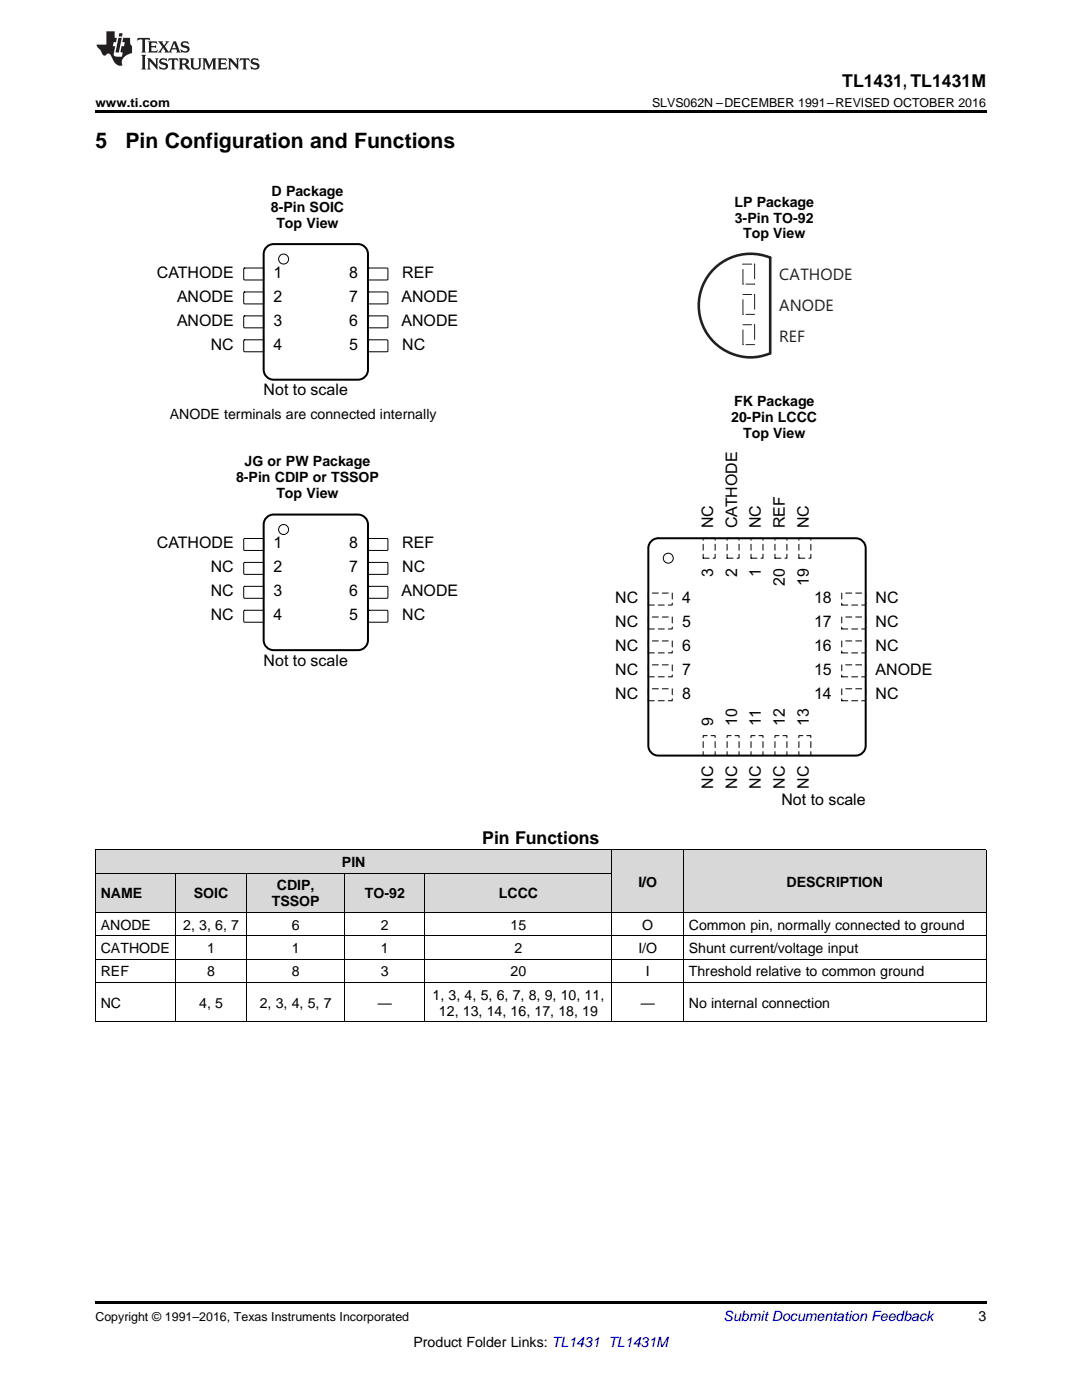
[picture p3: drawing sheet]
<svg xmlns="http://www.w3.org/2000/svg" width="216mm" height="279mm" viewBox="0 0 216 279" stroke-linecap="round" stroke-linejoin="round" font-family="sans-serif">
<g fill="#d8d8d8">
<path d="M122.2 169.7h14.2v12.4h-14.2z"/>
<path d="M136.4 169.7h60.4v12.4h-60.4z"/>
<path d="M19 174.3h16v7.8h-16z"/>
<path d="M35 174.3h14.2v7.8h-14.2z"/>
<path d="M49.2 174.3h19.6v7.8h-19.6z"/>
<path d="M68.8 174.3h16v7.8h-16z"/>
<path d="M84.8 174.3h37.4v7.8h-37.4z"/>
<path d="M19 169.7h16v4.6h-16z"/>
<path d="M35 169.7h14.2v4.6h-14.2z"/>
<path d="M49.2 169.7h19.6v4.6h-19.6z"/>
<path d="M68.8 169.7h16v4.6h-16z"/>
<path d="M84.8 169.7h37.4v4.6h-37.4z"/>
</g>
<path d="M19 203.9h.2zM49.1 203.9h.1zM68.7 203.9h.1zM84.7 203.9h.1zM122.1 203.9h.1zM136.3 203.9h.1zM196.7 203.9h.1zM19 259.7h177.8v.5h-177.8z" fill="#000"/>
<g fill="none" stroke="#000" stroke-width=".2">
<path d="M19 169.6h177.8v34.3M19 174.3h103.2M19.1 169.6v34.3M35 174.3v29.6M49.2 174.3v29.6M68.8 174.3v29.6M84.8 174.3v29.6M122.1 169.6v34.3M136.3 169.6v34.3M19 196.1h177.8M19 191.4h177.8M19 186.7h177.8"/>
<path d="M19 182.1h177.8M19 203.9h177.8"/>
</g>
<path d="M129.4 118.4h4.7v2.4h-4.7z" fill-rule="evenodd" fill="#fff"/>
<path d="M129.4 118.4h4.7v2.4h-4.7z" fill="none" stroke="#000" stroke-width=".2" stroke-dasharray="1.2 .8"/>
<path d="M129.4 123.1h4.7v2.4h-4.7z" fill-rule="evenodd" fill="#fff"/>
<path d="M129.4 123.1h4.7v2.4h-4.7z" fill="none" stroke="#000" stroke-width=".2" stroke-dasharray="1.2 .8"/>
<path d="M129.4 127.9h4.7v2.4h-4.7z" fill-rule="evenodd" fill="#fff"/>
<path d="M129.4 127.9h4.7v2.4h-4.7z" fill="none" stroke="#000" stroke-width=".2" stroke-dasharray="1.2 .8"/>
<path d="M129.4 132.7h4.7v2.4h-4.7z" fill-rule="evenodd" fill="#fff"/>
<path d="M129.4 132.7h4.7v2.4h-4.7z" fill="none" stroke="#000" stroke-width=".2" stroke-dasharray="1.2 .8"/>
<path d="M129.4 137.5h4.7v2.4h-4.7z" fill-rule="evenodd" fill="#fff"/>
<path d="M129.4 137.5h4.7v2.4h-4.7z" fill="none" stroke="#000" stroke-width=".2" stroke-dasharray="1.2 .8"/>
<path d="M140.3 146.8h2.4v4h-2.4z" fill-rule="evenodd" fill="#fff"/>
<path d="M140.3 146.8h2.4v4h-2.4z" fill="none" stroke="#000" stroke-width=".2" stroke-dasharray="1.2 .8"/>
<path d="M145.1 146.8h2.4v4h-2.4z" fill-rule="evenodd" fill="#fff"/>
<path d="M145.1 146.8h2.4v4h-2.4z" fill="none" stroke="#000" stroke-width=".2" stroke-dasharray="1.2 .8"/>
<path d="M149.9 146.8h2.3v4h-2.3z" fill-rule="evenodd" fill="#fff"/>
<path d="M149.9 146.8h2.3v4h-2.3z" fill="none" stroke="#000" stroke-width=".2" stroke-dasharray="1.2 .8"/>
<path d="M154.6 146.8h2.4v4h-2.4z" fill-rule="evenodd" fill="#fff"/>
<path d="M154.6 146.8h2.4v4h-2.4z" fill="none" stroke="#000" stroke-width=".2" stroke-dasharray="1.2 .8"/>
<path d="M159.4 146.8h2.4v4h-2.4z" fill-rule="evenodd" fill="#fff"/>
<path d="M159.4 146.8h2.4v4h-2.4z" fill="none" stroke="#000" stroke-width=".2" stroke-dasharray="1.2 .8"/>
<path d="M168 137.5h4.7v2.4h-4.7z" fill-rule="evenodd" fill="#fff"/>
<path d="M168 137.5h4.7v2.4h-4.7z" fill="none" stroke="#000" stroke-width=".2" stroke-dasharray="1.2 .8"/>
<path d="M168 132.7h4.7v2.4h-4.7z" fill-rule="evenodd" fill="#fff"/>
<path d="M168 132.7h4.7v2.4h-4.7z" fill="none" stroke="#000" stroke-width=".2" stroke-dasharray="1.2 .8"/>
<path d="M168 127.9h4.7v2.4h-4.7z" fill-rule="evenodd" fill="#fff"/>
<path d="M168 127.9h4.7v2.4h-4.7z" fill="none" stroke="#000" stroke-width=".2" stroke-dasharray="1.2 .8"/>
<path d="M168 123.1h4.7v2.4h-4.7z" fill-rule="evenodd" fill="#fff"/>
<path d="M168 123.1h4.7v2.4h-4.7z" fill="none" stroke="#000" stroke-width=".2" stroke-dasharray="1.2 .8"/>
<path d="M168 118.4h4.7v2.4h-4.7z" fill-rule="evenodd" fill="#fff"/>
<path d="M168 118.4h4.7v2.4h-4.7z" fill="none" stroke="#000" stroke-width=".2" stroke-dasharray="1.2 .8"/>
<path d="M159.4 107.4h2.4v4h-2.4z" fill-rule="evenodd" fill="#fff"/>
<path d="M159.4 107.4h2.4v4h-2.4z" fill="none" stroke="#000" stroke-width=".2" stroke-dasharray="1.2 .8"/>
<path d="M154.6 107.4h2.4v4h-2.4z" fill-rule="evenodd" fill="#fff"/>
<path d="M154.6 107.4h2.4v4h-2.4z" fill="none" stroke="#000" stroke-width=".2" stroke-dasharray="1.2 .8"/>
<path d="M149.9 107.4h2.3v4h-2.3z" fill-rule="evenodd" fill="#fff"/>
<path d="M149.9 107.4h2.3v4h-2.3z" fill="none" stroke="#000" stroke-width=".2" stroke-dasharray="1.2 .8"/>
<path d="M145.1 107.4h2.4v4h-2.4z" fill-rule="evenodd" fill="#fff"/>
<path d="M145.1 107.4h2.4v4h-2.4z" fill="none" stroke="#000" stroke-width=".2" stroke-dasharray="1.2 .8"/>
<path d="M140.3 107.4h2.4v4h-2.4z" fill-rule="evenodd" fill="#fff"/>
<path d="M140.3 107.4h2.4v4h-2.4z" fill="none" stroke="#000" stroke-width=".2" stroke-dasharray="1.2 .8"/>
<circle cx="133.3" cy="111.4" r=".99" fill="none" stroke="#000" stroke-width=".2"/>
<path d="M129.9 108l.9-.5 .6-.1h39.3a1.99 1.99 0 0 1 2 2v39.4a1.99 1.99 0 0 1-2 2h-39.3a1.99 1.99 0 0 1-2-2v-39.4v-.5z" fill="none" stroke="#000" stroke-width=".4"/>
<path d="M48.7 107.5h3.9v2.3h-3.9z" fill-rule="evenodd" fill="#fff"/>
<path d="M48.7 107.5h3.9v2.3h-3.9z" fill="none" stroke="#000" stroke-width=".2"/>
<path d="M73.5 107.5h3.8v2.3h-3.8z" fill-rule="evenodd" fill="#fff"/>
<path d="M73.5 107.5h3.8v2.3h-3.8z" fill="none" stroke="#000" stroke-width=".2"/>
<path d="M48.7 112.3h3.9v2.3h-3.9z" fill-rule="evenodd" fill="#fff"/>
<path d="M48.7 112.3h3.9v2.3h-3.9z" fill="none" stroke="#000" stroke-width=".2"/>
<path d="M73.5 112.3h3.8v2.3h-3.8z" fill-rule="evenodd" fill="#fff"/>
<path d="M73.5 112.3h3.8v2.3h-3.8z" fill="none" stroke="#000" stroke-width=".2"/>
<path d="M48.7 117.1h3.9v2.2h-3.9z" fill-rule="evenodd" fill="#fff"/>
<path d="M48.7 117.1h3.9v2.2h-3.9z" fill="none" stroke="#000" stroke-width=".2"/>
<path d="M73.5 117.1h3.8v2.2h-3.8z" fill-rule="evenodd" fill="#fff"/>
<path d="M73.5 117.1h3.8v2.2h-3.8z" fill="none" stroke="#000" stroke-width=".2"/>
<path d="M48.7 121.9h3.9v2.2h-3.9z" fill-rule="evenodd" fill="#fff"/>
<path d="M48.7 121.9h3.9v2.2h-3.9z" fill="none" stroke="#000" stroke-width=".2"/>
<path d="M73.5 121.9h3.8v2.2h-3.8z" fill-rule="evenodd" fill="#fff"/>
<g fill="none" stroke="#000" stroke-width=".2">
<path d="M73.5 121.9h3.8v2.2h-3.8z"/>
<circle cx="56.6" cy="105.7" r=".99"/>
</g>
<path d="M53.2 103.3l.9-.5 .5-.1h16.8a1.99 1.99 0 0 1 2 2v23.1a1.99 1.99 0 0 1-2 2h-16.8a1.99 1.99 0 0 1-2-2v-23.1l.1-.5z" fill="none" stroke="#000" stroke-width=".4"/>
<path d="M48.7 53.5h3.9v2.3h-3.9z" fill-rule="evenodd" fill="#fff"/>
<path d="M48.7 53.5h3.9v2.3h-3.9z" fill="none" stroke="#000" stroke-width=".2"/>
<path d="M73.5 53.5h3.8v2.3h-3.8z" fill-rule="evenodd" fill="#fff"/>
<path d="M73.5 53.5h3.8v2.3h-3.8z" fill="none" stroke="#000" stroke-width=".2"/>
<path d="M48.7 58.3h3.9v2.3h-3.9z" fill-rule="evenodd" fill="#fff"/>
<path d="M48.7 58.3h3.9v2.3h-3.9z" fill="none" stroke="#000" stroke-width=".2"/>
<path d="M73.5 58.3h3.8v2.3h-3.8z" fill-rule="evenodd" fill="#fff"/>
<path d="M73.5 58.3h3.8v2.3h-3.8z" fill="none" stroke="#000" stroke-width=".2"/>
<path d="M48.7 63.1h3.9v2.3h-3.9z" fill-rule="evenodd" fill="#fff"/>
<path d="M48.7 63.1h3.9v2.3h-3.9z" fill="none" stroke="#000" stroke-width=".2"/>
<path d="M73.5 63.1h3.8v2.3h-3.8z" fill-rule="evenodd" fill="#fff"/>
<path d="M73.5 63.1h3.8v2.3h-3.8z" fill="none" stroke="#000" stroke-width=".2"/>
<path d="M48.7 67.9h3.9v2.2h-3.9z" fill-rule="evenodd" fill="#fff"/>
<path d="M48.7 67.9h3.9v2.2h-3.9z" fill="none" stroke="#000" stroke-width=".2"/>
<path d="M73.5 67.9h3.8v2.2h-3.8z" fill-rule="evenodd" fill="#fff"/>
<g fill="none" stroke="#000" stroke-width=".2">
<path d="M73.5 67.9h3.8v2.2h-3.8z"/>
<circle cx="56.6" cy="51.7" r=".99"/>
</g>
<path d="M53.2 49.3l.9-.5 .5-.1h16.8a1.99 1.99 0 0 1 2 2v23.1a1.99 1.99 0 0 1-2 2h-16.8a1.99 1.99 0 0 1-2-2v-23.1l.1-.5z" fill="none" stroke="#000" stroke-width=".4"/>
<path d="M153.7 70.6v-19.2a10.3 10.3 0 0 0-14.3 9.4 10.3 10.3 0 0 0 14 9.8" fill="none" stroke="#231f20" stroke-width=".52"/>
<path d="M148.2 52.7h2.4M148.2 58.8h2.4M150.6 56.7h-2.4M148.2 64.8h2.4M150.6 62.7h-2.4M150.6 68.8h-2.4" fill="none" stroke="#231f20" stroke-width=".2" stroke-dasharray="1.7 .5"/>
<path d="M148.2 56.7v-4M150.6 52.7v4M150.6 58.8v3.9M148.2 62.7v-3.9M148.2 68.8v-4M150.6 64.8v4" fill="none" stroke="#231f20" stroke-width=".2" stroke-dasharray="2.9 1"/>
<path d="M19 22h177.8v.5h-177.8z" fill="#000"/>
<g fill="#231f20">
<path d="M27.5 7.6l-.1 .5 .4-.2h.6v.1v2.1l-.2 .4h1l-.3-.4v-2.1l.1-.1h.5l.5 .2-.2-.5zM29.5 8.3l.2 .3v1.5l-.2 .4h1.8l.2-.6a1.04 1.04 0 0 1-1.3 .2v-.7h.6l.3 .2v-.6l-.3 .2h-.6v-.6l.8-.1 .4 .3-.2-.5zM31.5 8.3l.9 1.1-.9 1.1h.8l-.2-.2 .5-.7 .4 .7-.2 .2h1.5l-.1-.2 .1-.4h.9l.1 .4-.2 .2h1l-.3-.3-.7-1.9h-.5l-.9 2-.8-1 .9-1h-.8l.1 .3-.3 .5-.4-.6 .2-.2zM34.7 8.6l.4 1h-.7zM36.3 8.4a.63 .63 0 0 0-.2 .7 .63 .63 0 0 0 .6 .4l.6 .2 .1 .2a.75 .75 0 0 1-.7 .4 .75 .75 0 0 1-.6-.5l.1 .7 .1-.1a1.11 1.11 0 0 0 1.5-.6 1.13 1.13 0 0 0-1.2-.8l-.1-.4a1.04 1.04 0 0 1 1.2 .2l-.2-.5-.1 .1-.5-.2zM28.2 10.9l.2 .4v2.2l-.2 .4h1l-.3-.4v-2.2l.3-.4zM29.3 11.6l.3 .4v1.5l-.3 .4h.8l-.2-.4v-1.3l1.5 1.7v-1.9l.2-.4h-.7l.2 .4v.9l-1.1-1.3zM32 11.8a.62 .62 0 0 0-.2 .7 .62 .62 0 0 0 .6 .4l.6 .1 .1 .3a.76 .76 0 0 1-.7 .3 .76 .76 0 0 1-.6-.4l.1 .7 .1-.1a1.11 1.11 0 0 0 1.5-.6 1.13 1.13 0 0 0-1.2-.8l-.1-.4a1.04 1.04 0 0 1 1.2 .2l-.2-.6-.1 .1-.5-.1zM33.7 11.6l-.2 .6a.61 .61 0 0 1 .8-.3v1.6l-.2 .4h.9l-.2-.4v-1.6a.63 .63 0 0 1 .8 .3l-.2-.6zM35.6 11.6l.3 .4v1.5l-.3 .4h1l-.2-.2v-.8l.5 .2a.76 .76 0 0 0 1.2 .7l-1-1a.58 .58 0 0 0 .6-.5 .58 .58 0 0 0-.5-.6zM36.4 11.9h.1a.45 .45 0 0 1 .5 .1 .45 .45 0 0 1 .1 .5l-.7 .2zM37.9 11.6l.2 .2a2.17 2.17 0 0 0 .3 1.9 .99 .99 0 0 0 1.6-.6v-1.1l.2-.4h-.7l.2 .2a1.92 1.92 0 0 1-.2 1.8 .6 .6 0 0 1-.9-.5v-1.1l.2-.4zM40.4 11.6l.2 .4v1.5l-.2 .4h.7l-.2-.4v-1.4l.8 1.8 .8-1.8v1.4l-.2 .4h.9l-.2-.4v-1.5l.2-.4h-.8l-.6 1.5-.6-1.5zM43.4 11.6l.2 .4v1.5l-.2 .4h1.8l.2-.6a1.04 1.04 0 0 1-1.3 .1v-.6h.5l.4 .2v-.6l-.4 .2h-.5v-.7h.8l.3 .3-.1-.6zM45.5 11.6l.2 .4v1.5l-.2 .4h.7l-.2-.4v-1.3l1.5 1.7v-1.9l.2-.4h-.7l.2 .4v.9l-1.1-1.3zM47.9 11.6l-.1 .6a.61 .61 0 0 1 .8-.3v1.6l-.3 .4h1l-.3-.4 .1-1.6a.63 .63 0 0 1 .7 .3l-.1-.6zM50.2 11.8a.62 .62 0 0 0-.2 .7 .62 .62 0 0 0 .6 .4l.6 .1 .2 .3a.76 .76 0 0 1-.8 .3 .76 .76 0 0 1-.6-.4l.1 .7 .2-.1a1.11 1.11 0 0 0 1.5-.6 1.13 1.13 0 0 0-1.3-.8l-.1-.4a1.04 1.04 0 0 1 1.2 .2l-.1-.6-.2 .1-.5-.1z"/>
<path d="M21.2 6.3v2.6h-1.9l.1 .4 .7 .9a.91 .91 0 0 0 1 .8 .56 .56 0 0 1 .5-.3 .56 .56 0 0 1 .5 .3l.4 .8a1.53 1.53 0 0 0 1.9 1.2 1.54 1.54 0 0 1 1-2.1l.9-.3v-1.4a1.52 1.52 0 0 1-.3-1.6h-1.4l-.2 .8h.5l-.2 .8h-.4l-.2 1v.2l.4 .1-.2 .8a1.93 1.93 0 0 1-1.6-.3l.3-1.8h-.5l.2-.8h.4l.2-.8h-.4v-1.3zM23.6 7.6l-.6 2.9h.7l.6-2.9zM23.8 6.6l-.1 .7h.6l.2-.7z"/>
</g>
<g font-size="4.2">
<text x="19" y="29.6">5</text>
<text x="25" y="29.6">Pin Configuration and Functions</text>
</g>
<g font-size="3.5">
<text x="168.1" y="17.3">TL1431, TL1431M</text>
<text x="96.2" y="168.4">Pin Functions</text>
</g>
<g font-size="3.2">
<text x="31.3" y="55.5">CATHODE</text>
<text x="54.6" y="55.5">1</text>
<text x="69.7" y="55.5">8</text>
<text x="80.3" y="55.5">REF</text>
<text x="35.3" y="60.3">ANODE</text>
<text x="35.3" y="65">ANODE</text>
<text x="54.6" y="60.3">2</text>
<text x="54.6" y="65">3</text>
<text x="69.7" y="60.3">7</text>
<text x="69.7" y="65">6</text>
<text x="80.1" y="60.3">ANODE</text>
<text x="80.1" y="65">ANODE</text>
<text x="42" y="69.8">NC</text>
<text x="54.6" y="69.8">4</text>
<text x="69.7" y="69.8">5</text>
<text x="80.3" y="69.8">NC</text>
<text x="52.6" y="78.9">Not to scale</text>
<text x="142.3" y="105.4" transform="rotate(-90 142.3 105.4)">NC</text>
<text x="147.1" y="105.4" transform="rotate(-90 147.1 105.4)">CATHODE</text>
<text x="151.8" y="105.4" transform="rotate(-90 151.8 105.4)">NC</text>
<text x="156.6" y="105.4" transform="rotate(-90 156.6 105.4)">REF</text>
<text x="161.4" y="105.4" transform="rotate(-90 161.4 105.4)">NC</text>
<text x="31.3" y="109.5">CATHODE</text>
<text x="54.6" y="109.5">1</text>
<text x="69.7" y="109.5">8</text>
<text x="80.3" y="109.5">REF</text>
<text x="42" y="114.2">NC</text>
<text x="42" y="119">NC</text>
<text x="54.6" y="114.2">2</text>
<text x="54.6" y="119">3</text>
<text x="69.7" y="114.2">7</text>
<text x="69.7" y="119">6</text>
<text x="80.1" y="119">ANODE</text>
<text x="80.3" y="114.2">NC</text>
<text x="142.3" y="115.2" transform="rotate(-90 142.3 115.2)">3</text>
<text x="147.1" y="115.2" transform="rotate(-90 147.1 115.2)">2</text>
<text x="151.8" y="115.2" transform="rotate(-90 151.8 115.2)">1</text>
<text x="156.6" y="116.9" transform="rotate(-90 156.6 116.9)">20</text>
<text x="161.4" y="116.9" transform="rotate(-90 161.4 116.9)">19</text>
<text x="42" y="123.8">NC</text>
<text x="54.6" y="123.8">4</text>
<text x="69.7" y="123.8">5</text>
<text x="80.3" y="123.8">NC</text>
<text x="122.8" y="120.4">NC</text>
<text x="122.8" y="125.1">NC</text>
<text x="136.1" y="120.4">4</text>
<text x="136.1" y="125.1">5</text>
<text x="162.4" y="125.1">17</text>
<text x="162.4" y="120.4">18</text>
<text x="174.7" y="125.1">NC</text>
<text x="174.7" y="120.4">NC</text>
<text x="122.8" y="129.9">NC</text>
<text x="136.1" y="129.9">6</text>
<text x="162.4" y="129.9">16</text>
<text x="174.7" y="129.9">NC</text>
<text x="52.6" y="132.9">Not to scale</text>
<text x="122.8" y="134.7">NC</text>
<text x="136.1" y="134.7">7</text>
<text x="162.4" y="134.7">15</text>
<text x="174.7" y="134.7">ANODE</text>
<text x="122.8" y="139.5">NC</text>
<text x="136.1" y="139.5">8</text>
<text x="162.4" y="139.5">14</text>
<text x="174.7" y="139.5">NC</text>
<text x="142.3" y="144.8" transform="rotate(-90 142.3 144.8)">9</text>
<text x="147.1" y="144.8" transform="rotate(-90 147.1 144.8)">10</text>
<text x="151.8" y="144.8" transform="rotate(-90 151.8 144.8)">11</text>
<text x="156.6" y="144.8" transform="rotate(-90 156.6 144.8)">12</text>
<text x="161.4" y="144.8" transform="rotate(-90 161.4 144.8)">13</text>
<text x="142.3" y="157.4" transform="rotate(-90 142.3 157.4)">NC</text>
<text x="147.1" y="157.4" transform="rotate(-90 147.1 157.4)">NC</text>
<text x="151.8" y="157.4" transform="rotate(-90 151.8 157.4)">NC</text>
<text x="155.9" y="160.6">Not to scale</text>
<text x="156.6" y="157.4" transform="rotate(-90 156.6 157.4)">NC</text>
<text x="161.4" y="157.4" transform="rotate(-90 161.4 157.4)">NC</text>
</g>
<g font-size="3.2" fill="#231f20">
<text x="155.5" y="55.9">CATHODE</text>
<text x="155.5" y="62">ANODE</text>
<text x="155.5" y="68.2">REF</text>
</g>
<g font-size="2.8">
<text x="54.2" y="39.1">D Package</text>
<text x="146.5" y="41.2">LP Package</text>
<text x="54" y="42.3">8-Pin SOIC</text>
<text x="55.1" y="45.4">Top View</text>
<text x="146.6" y="44.4">3-Pin TO-92</text>
<text x="148.3" y="47.6">Top View</text>
<text x="33.9" y="83.5">ANODE terminals are connected internally</text>
<text x="146.5" y="81.1">FK Package</text>
<text x="145.9" y="84.3">20-Pin LCCC</text>
<text x="148.3" y="87.5">Top View</text>
<text x="48.8" y="93.1">JG or PW Package</text>
<text x="47.1" y="96.2">8-Pin CDIP or TSSOP</text>
<text x="55.1" y="99.4">Top View</text>
<text x="68.2" y="173">PIN</text>
<text x="20.1" y="179.3">NAME</text>
<text x="38.7" y="179.3">SOIC</text>
<text x="55.2" y="177.7">CDIP,</text>
<text x="72.8" y="179.3">TO-92</text>
<text x="99.6" y="179.3">LCCC</text>
<text x="127.4" y="177">I/O</text>
<text x="157" y="177">DESCRIPTION</text>
<text x="20.1" y="185.5">ANODE</text>
<text x="36.5" y="185.5">2, 3, 6, 7</text>
<text x="54.2" y="180.9">TSSOP</text>
<text x="58.2" y="185.5">6</text>
<text x="76" y="185.5">2</text>
<text x="101.9" y="185.5">15</text>
<text x="128.2" y="185.5">O</text>
<text x="137.4" y="185.5">Common pin, normally connected to ground</text>
<text x="20.1" y="190.2">CATHODE</text>
<text x="41.3" y="190.2">1</text>
<text x="58.2" y="190.2">1</text>
<text x="76" y="190.2">1</text>
<text x="102.7" y="190.2">2</text>
<text x="127.4" y="190.2">I/O</text>
<text x="137.4" y="190.2">Shunt current/voltage input</text>
<text x="20.1" y="194.8">REF</text>
<text x="41.3" y="194.8">8</text>
<text x="58.2" y="194.8">8</text>
<text x="76" y="194.8">3</text>
<text x="101.9" y="194.8">20</text>
<text x="128.9" y="194.8">I</text>
<text x="137.4" y="194.8">Threshold relative to common ground</text>
<text x="20.1" y="201.1">NC</text>
<text x="39.8" y="201.1">4, 5</text>
<text x="51.8" y="201.1">2, 3, 4, 5, 7</text>
<text x="75.4" y="201.1">—</text>
<text x="86.3" y="199.5">1, 3, 4, 5, 6, 7, 8, 9, 10, 11,</text>
<text x="87.6" y="202.7">12, 13, 14, 16, 17, 18, 19</text>
<text x="127.8" y="201.1">—</text>
<text x="137.4" y="201.1">No internal connection</text>
<text x="195.3" y="263.6">3</text>
<text x="82.5" y="268.9">Product Folder Links: TL1431 TL1431M</text>
</g>
<text font-size="2.8" fill="#0000c8" x="144.4" y="263.6">Submit Documentation Feedback</text>
<g font-size="2.5">
<text x="19" y="21.4">www.ti.com</text>
<text x="130.1" y="21.4">SLVS062N –DECEMBER 1991–REVISED OCTOBER 2016</text>
<text x="19" y="263.6">Copyright © 1991–2016, Texas Instruments Incorporated</text>
</g>
</svg>
